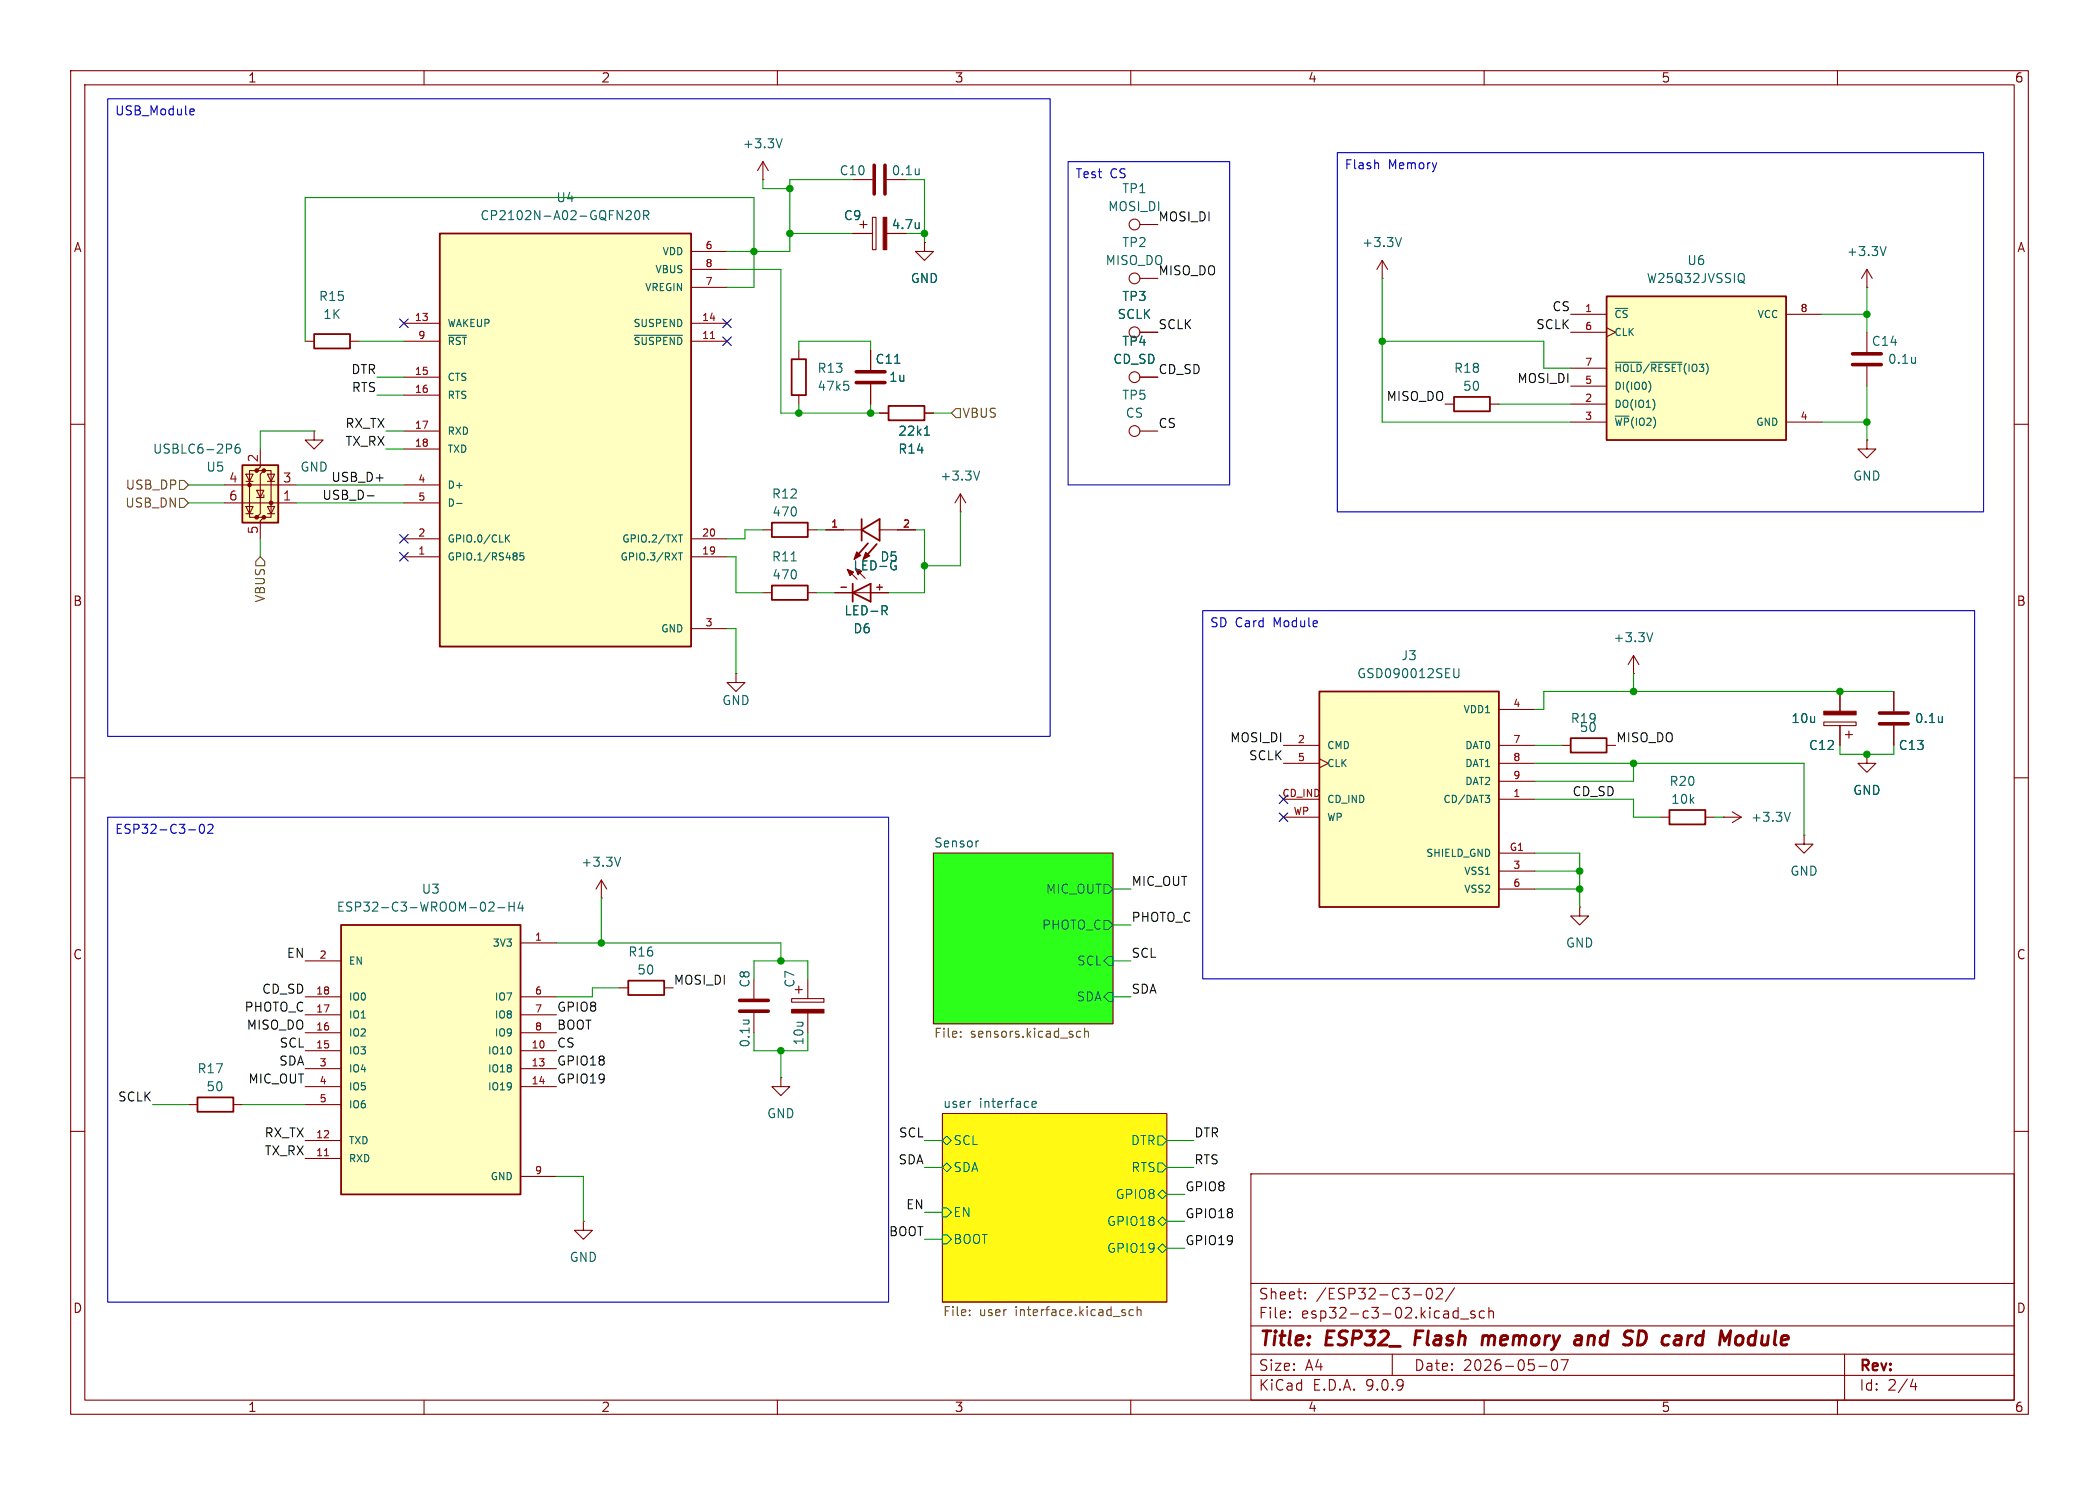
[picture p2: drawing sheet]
<svg xmlns="http://www.w3.org/2000/svg" width="297mm" height="210mm" viewBox="0 0 297 210" stroke-linecap="round" stroke-linejoin="round" font-family="sans-serif">
<g fill="none" stroke="#840000" stroke-width=".15">
<path d="M10 10h277v190h-277zM12 12h273v186h-273zM60 10v2M110 10v2M160 10v2M210 10v2M260 10v2M120.6 33h2.8M120.6 25.4h2.8M121.7 31.8h1M122.2 31.2v1.1M123.4 30.7h.6v4.6h-.6z"/>
<path d="M125.5 33h2.8M125.5 25.4h2.8M130.8 34.3v1.3h-1.3l1.3 1.2 1.3-1.2h-1.3M130.8 34.3h.1M161.3 39.4h2.5M161.3 31.8h2.5M195.6 39.4h.1M195.6 36.8l-.8 1.3M195.6 36.8l.7 1.3M195.6 36.8v2.6M264.2 38.1v2.5M264.2 38.1l-.8 1.3"/>
<path d="M264.2 38.1l.7 1.3M43.2 48.3h1.2M49.5 48.3h1.3M113 49.5v1.3M113 55.9v1.3M123.2 49.5v2.8M123.2 54.4v2.8M124.5 58.4h1.2M130.8 58.4h1.3M161.3 53.3h2.5M161.3 47h2.5M204.5 57.2h1.2"/>
<path d="M210.8 57.2h1.3M264.2 40.6h.1M264.2 47v2.8M264.2 51.8v2.8M10 60h2M116.8 74.9h5.1M124.5 74.9h5M135.9 72.4h.1M135.9 69.9l-.8 1.2M135.9 69.9l.8 1.2M135.9 69.9v2.5M161.3 61h2.5"/>
<path d="M264.2 62.2v1.3h1.2l-1.2 1.3-1.3-1.3h1.3M264.2 62.2h.1M285 60h2M260.3 97.8v2.8M268 97.8v2.8M10 110h2M221 105.4h1.2M227.3 105.4h1.3M234.9 115.6h1.3M241.3 115.6h1.3M243.8 115.6h.1M243.8 115.6h2.6"/>
<path d="M245.1 114.8l1.3 .8M246.4 115.6l-1.3 .7M255.3 118.1v1.3h1.2l-1.2 1.3-1.3-1.3h1.3M255.3 118.1h.1M258.1 102.1h4.5v.5h-4.5zM260.3 102.6v2.8M261.1 103.9h1M261.6 103.4v1M264.2 106.7v1.3h1.2l-1.2 1.2-1.3-1.2h1.3M264.2 106.7h.1M268 102.6v2.8M285 110h2"/>
<path d="M85.1 127h.1M85.1 124.5l-.8 1.2M85.1 124.5l.8 1.2M85.1 124.5v2.5M87.6 139.7h1.3M94 139.7h1.2M106.7 138.4v2.8M132.1 120.7h25.4v24.1h-25.4zM106.7 143.3v2.8M133.3 157.5h31.8v26.7h-31.8zM10 160h2M177 166h108v32h-108z"/>
<path d="M285 160h2M60 198v2M110 198v2M160 198v2M177 194.5h108M177 191.5h108M177 187.5h108M177 181.5h108M182.5 186.3h.1l-.1 .1M182.5 186.3v.1M182.5 185.5v.1M182.5 185.5h.1l-.1 .1"/>
<path d="M184.7 183.6v.1M184.7 183.6h-.1l.1 .1M184.7 182.8v.1M184.7 182.8h-.1l.1 .1M197 191.5v3M200 183.1h1.2M202 182.3a.36 .36 0 0 1 .3-.1 .36 .36 0 0 1 .3 .3 .77 .77 0 0 1-.4 1.2 .91 .91 0 0 1-.2-1.4zM203.2 182.3l.3-.1 .5 .1a.41 .41 0 0 1 0 .5l-.8 .9h.9M205.8 182.1l-1.3 2M205.9 185.4l.4 .1M206.3 184.9v1.5M206.3 186.3l-.4 .1"/>
<path d="M206.7 186.5h1.1M208.7 185.5l-.4-.1-.2 .2 .1 .2 .5 .2v.1v.2l-.2 .1-.4-.1M210 198v2M210 185.5l-.4-.1-.3 .3v.4l.2 .2 .1 .1 .4-.1M210.7 185.5a.37 .37 0 0 1 .6 .1v.8M210.7 184.9v1.5M217.7 193.2h1.2M219.7 192.4a1.02 1.02 0 0 0 .2 1.4h.1a.91 .91 0 0 0 .2-1.4M221.9 192.3l-.7 1.5M260 198v2M261 191.5v6.5M270.7 195l-.4 1.1h.9"/>
<path d="M271 195.6v1"/>
<circle cx="160.5" cy="39.4" r=".76"/>
<circle cx="160.5" cy="31.7" r=".76"/>
<circle cx="160.5" cy="53.3" r=".76"/>
<circle cx="160.5" cy="47" r=".76"/>
<circle cx="160.5" cy="61" r=".76"/>
</g>
<path d="M200.4 188.2l-.2 2M209.8 188.9l-.1 1.3M210.6 189a.57 .57 0 0 0-.8 .1M210.7 189.2l-.2 1M223.2 188.9l.5 .1 .1 .2-.1 1M223.7 190.1l-.7 .1M223.8 189.4h-.7M232.4 188.2h-.5l-.2 2 .8-.1M246.3 188.9l.2 .1 .2 .3-.1 .5-.2 .3M247.4 189.3l-.1 .5 .1 .2" fill="none" stroke="#840000" stroke-width=".4"/>
<path d="M132.1 120.7h25.4v24.1h-25.4z" fill="#2bff1a" stroke="#2bff1a" stroke-width=".14"/>
<path d="M133.3 157.5h31.8v26.7h-31.8z" fill="#fff913" stroke="#fff913" stroke-width=".14"/>
<g fill="none" stroke="#006464" stroke-width=".15">
<path d="M130.1 23.9v.8M130.1 31.5v.8M130.1 32.2l-.1 .1M130.1 24.6h-.1M198.3 33.6l-.4 1.3M266.9 34.9l-.4 1.2M119.4 53.9h.6M119.9 54.4l.2 .2v.3l-.2 .3M126.6 51.4h.7M271 50.5v.9M271 51.3h.1M130.8 61.5h.7"/>
<path d="M131 60.5l.2-.2v1.2M138.6 66.6l-.4 1.3M126.8 80v.5l-.4 .1M138.5 118.9l-.3 .1M253.3 114.9l-.4 1.2M274.8 101.3v.9M274.8 102.1h.1M87.8 121.2l-.4 1.3M156.2 125.1h.6l.7 .6-.7 .7h-.6zM156.2 130.2h.6l.7 .6-.7 .6h-.6zM156.8 135.3h.7v1.2h-.7l-.6-.6zM105.1 144.3h.9"/>
<path d="M105.9 144.3h.1M146 156.2l.6-.1v-.3h-.4l-.2 .1 .1 .6h.5M156.8 140.3h.7v1.3h-.7l-.6-.6zM133.3 174.6h.7l.6 .7-.6 .6h-.7zM133.3 170.8h.7l.6 .7-.6 .6h-.7zM133.3 161.3l.7-.6 .6 .6-.6 .6zM133.3 165.1l.7-.6 .6 .6-.6 .6zM163.8 160.7h.7l.6 .6-.6 .6h-.7zM163.8 168.9l.7-.6 .6 .6-.6 .6zM163.8 172.7l.7-.6 .6 .6-.6 .7zM163.8 176.5l.7-.6 .6 .6-.6 .7zM163.8 164.5h.7l.6 .6-.6 .6h-.7z"/>
</g>
<path d="M135.9 146.6v.1M135.9 145.9v.1M152.3 146.4l.3 .3 .3-.1M152.9 145.9l-.3-.1-.3 .3M153.5 146l.1-.2 .4 .1v.8M153.5 145.4v1.3M137.2 185.9v.2M137.2 185.3v.1M160.4 185.3l-.4-.1-.2 .3v.3l.1 .2h.5M160.9 185.3l.2-.1 .3 .1 .1 .8M160.9 184.8v1.3" fill="none" stroke="#725600" stroke-width=".15"/>
<path d="M44.4 47.2h5.1v2.1h-5.1zM112 50.8h2v5.1h-2zM125.7 57.4h5.1v2h-5.1zM205.7 56.1h5.1v2.1h-5.1zM121.9 74.9l2.6-1.5v3.1zM121.9 73.4v3.1M122.8 76.8l-1.8 2.1M124.1 76.9l-1.8 2.1M222.2 104.4h5.1v2h-5.1zM236.2 114.6h5.1v2h-5.1zM88.9 138.7h5.1v2h-5.1z" fill="none" stroke="#840000" stroke-width=".25"/>
<path d="M123.7 23.4v4M125.2 23.4v4M121.2 54.1h4M121.2 52.6h4M262.1 50h4.1M262.1 51.6h4.1M265.9 102.4h4.1M265.9 100.8h4.1M104.6 141.5h4.1M104.6 143h4.1" fill="none" stroke="#840000" stroke-width=".51"/>
<g fill="#840000" stroke="#840000" stroke-width=".15">
<path d="M258.1 100.6h4.5v.5h-4.5z"/>
<path d="M125 30.7h.5v4.6h-.5z"/>
<path d="M122.5 78.1l.6 .5-1 .5z"/>
<path d="M121.2 78l.6 .5-1 .6z"/>
</g>
<path d="M227.3 41.9h25.4v20.3h-25.4z" fill="#ffffc2"/>
<path d="M227.3 41.9h25.4v20.3h-25.4zM27.9 155.2h5.1v2h-5.1z" fill="none" stroke="#840000" stroke-width=".25"/>
<g fill="none" stroke="#840000" stroke-width=".15">
<path d="M222.2 44.5h5.1M222.2 47h5.1M222.2 52.1h5.1M222.2 54.6h5.1M222.2 57.2h5.1M222.2 59.7h5.1M227.3 46.4l1.3 .6-1.3 .6M252.7 44.5h5.1M252.7 59.7h5.1M112.5 140h1M113 139.4v1.1M114.3 138.4v2.8"/>
<path d="M26.7 156.2h1.2M33 156.2h1.3M110.5 152.4v1.3h1.3l-1.3 1.2-1.3-1.2h1.3M110.5 152.4h.1M112 141.2h4.6v.5h-4.6zM114.3 143.3v2.8M82.5 172.7v1.3h1.3l-1.3 1.3-1.2-1.3h1.2M82.5 172.7h.1"/>
</g>
<path d="M246.6 38.7a.9 .9 0 0 1 0 1.2l.3 .2M228.5 43.6h1.8M228.5 51.2h3.8M228.5 58.9h2M233.3 54a1.19 1.19 0 0 1 0 1.4M233.6 51.2h4.4M234.1 56.7l.1 .4-.1 .6" fill="none" stroke="#006464" stroke-width=".15"/>
<path d="M112 142.7h4.6v.6h-4.6z" fill="#840000" stroke="#840000" stroke-width=".15"/>
<path d="M48.3 130.8h25.4v38.1h-25.4z" fill="#ffffc2"/>
<path d="M48.3 130.8h25.4v38.1h-25.4z" fill="none" stroke="#840000" stroke-width=".25"/>
<g fill="none" stroke="#840000" stroke-width=".15">
<path d="M43.2 135.9h5.1M73.7 133.4h5M43.2 141h5.1M43.2 143.5h5.1M43.2 146.1h5.1M43.2 148.6h5.1M43.2 151.1h5.1M43.2 153.7h5.1M43.2 156.2h5.1M73.7 141h5M73.7 143.5h5M73.7 146.1h5"/>
<path d="M73.7 148.6h5M73.7 151.1h5M73.7 153.7h5M43.2 161.3h5.1M43.2 163.8h5.1M73.7 166.4h5"/>
</g>
<path d="M45.9 163.4h.6" fill="none" stroke="#a90000" stroke-width=".15"/>
<path d="M69.4 127.6h.4l.1 .3-.1 .2-.7 .7h.8M70.5 128.4h.9M72 127.6v1.2M72 128.2h.8M72.8 127.6v1.2M73.6 127.5l-.3 .9h.8M73.9 128v.8" fill="none" stroke="#006464" stroke-width=".15"/>
<path d="M34.3 65.8h5.1v8.1h-5.1z" fill="#ffffc2"/>
<g fill="#840000" stroke="#840000" stroke-width=".14">
<circle cx="38.4" cy="71.1" r=".25"/>
<circle cx="37.3" cy="73.2" r=".25"/>
<circle cx="37.3" cy="66.5" r=".25"/>
<circle cx="36.3" cy="73.2" r=".25"/>
<circle cx="36.3" cy="66.5" r=".25"/>
<circle cx="35.3" cy="68.6" r=".25"/>
</g>
<g fill="none" stroke="#840000" stroke-width=".15">
<path d="M107.9 25.4h.1M107.9 22.9l.8 1.2M107.9 22.9l-.7 1.2M107.9 22.9v2.5M31.7 71.1h10.2M31.7 68.6h10.2M34.8 71.6h1l-.5 1zM34.8 67.1h1l-.5 1zM34.8 68.1h1M34.8 72.6h1M36.3 69.3h1l-.5 1.1zM36.3 66.5h-1v6.7h1"/>
<path d="M36.8 63.5v2.5l-.5 .5h1l-.5 .6v5.5l-.5 .6h1l-.5 .5v2.5M37.3 70v.4h-1M37.3 66.5h1.1v6.7h-1.1M37.8 71.6h1.1l-.5 1zM37.8 67.1h1.1l-.5 1zM37.8 68.1h1.1M37.8 72.6h1.1"/>
</g>
<path d="M34.3 65.8h5.1v8.1h-5.1z" fill="none" stroke="#840000" stroke-width=".25"/>
<path d="M110.7 19.6l-.5 1.3M32.7 62.9l.1 .2-.1 .3M33.9 62.8a.5 .5 0 0 0-.6 .6v.4l.1 .2 .3 .1 .2-.1 .1-.5-.1-.1-.4-.1-.2 .2" fill="none" stroke="#006464" stroke-width=".15"/>
<path d="M62.2 33h35.6v58.4h-35.6z" fill="#ffffc2"/>
<path d="M62.2 33h35.6v58.4h-35.6zM120.6 82.6v2.5M120.6 83.8l2.6-1.2v2.5z" fill="none" stroke="#840000" stroke-width=".25"/>
<g fill="none" stroke="#840000" stroke-width=".15">
<path d="M97.8 35.6h5.1M97.8 38.1h5.1M57.1 45.7h5.1M57.1 48.3h5.1M57.1 53.3h5.1M57.1 55.9h5.1M97.8 45.7h5.1M97.8 48.3h5.1M97.8 40.6h5.1M44.4 61v1.2h1.3l-1.3 1.3-1.2-1.3h1.2M44.4 61h.1M57.1 61h5.1"/>
<path d="M57.1 63.5h5.1M57.1 68.6h5.1M57.1 71.1h5.1M57.1 76.2h5.1M57.1 78.7h5.1M97.8 76.2h5.1M97.8 78.7h5.1M97.8 88.9h5.1M104.1 95.3v1.2h1.3l-1.3 1.3-1.2-1.3h1.2M104.1 95.3h.1M118.1 83.8h7.6M119.9 80.5l1.4 1.4"/>
<path d="M121 80.4l1.4 1.4M223.5 128.3v1.2h1.3l-1.3 1.3-1.3-1.3h1.3M223.5 128.3h.1"/>
</g>
<g fill="none" stroke="#006464" stroke-width=".15">
<path d="M88.7 29.9l.4-.1 .2 .1v.3v.1l-.8 .8h.8M90 29.9l.1-.1a.69 .69 0 0 1 .3 1.1l-.2 .2a.69 .69 0 0 1-.3-1.2zM91.1 30.5l.6-.1 .1-.2-.1-.3-.1-.1h-.5v1.3M91.4 30.5l.4 .6M63.4 47.4h2.6M89.8 47.4h6.8M64.6 71.2h.8M71.7 76.1l.4 .6M72.1 75.6l-.6 .6M73.1 78.3v.2M73.1 78.7v.4M74.1 78.2h-.5v.5l.1-.1h.3l.1 .2v.3l-.2 .1-.3-.1"/>
<path d="M96 78.2h.6M96 75.6h.6M96.3 75.6v1.1M96.3 78.2v1M124.8 85.7h.5l.2 .2-.1 .4h-.6M125.1 86.3l.4 .6"/>
</g>
<path d="M100.5 47.9h.6M119 83h.8" fill="none" stroke="#a90000" stroke-width=".15"/>
<path d="M119.9 80.5l.9 .4-.5 .5z" fill="#840000" stroke="#840000" stroke-width=".15"/>
<path d="M186.7 97.8h25.4v30.5h-25.4z" fill="#ffffc2"/>
<path d="M109.2 73.9h5.1v2h-5.1zM109.2 82.8h5.1v2h-5.1zM186.7 97.8h25.4v30.5h-25.4z" fill="none" stroke="#840000" stroke-width=".25"/>
<g fill="none" stroke="#840000" stroke-width=".15">
<path d="M120.6 33h2.8M125.5 33h2.8M130.8 34.3h.1M123.2 49.5v2.8M123.2 54.4v2.8M124.5 58.4h1.2M130.8 58.4h1.3M161.3 53.3h2.5M161.3 47h2.5M107.9 74.9h1.3M114.3 74.9h1.3M116.8 74.9h2.6"/>
<path d="M127 74.9h2.5M107.9 83.8h1.3M114.3 83.8h1.3M118.1 83.8h2.5M123.2 83.8h2.5M231.1 95.3h.1M231.1 92.7l-.7 1.3M231.1 92.7l.8 1.3M231.1 92.7v2.6M260.3 97.8v2.8M268 97.8v2.8M181.6 105.4h5.1"/>
<path d="M181.6 108h5.1M181.6 113h5.1M181.6 115.6h5.1M186.7 107.3l1.3 .7-1.3 .6M212.1 105.4h5.1M212.1 108h5.1M212.1 113h5.1M212.1 100.3h5.1M212.1 110.5h5.1M260.3 102.6v2.8M264.2 106.7h.1M268 102.6v2.8"/>
<path d="M212.1 120.7h5.1M212.1 123.2h5.1M212.1 125.7h5.1"/>
</g>
<g fill="none" stroke="#006464" stroke-width=".15">
<path d="M130.1 31.5v.8M130.1 32.2l-.1 .1M126.6 51.4h.7M112 79.3h.7M130.8 61.5h.7M131 60.5l.2-.2v1.2M124.8 85.7h.5l.2 .2-.1 .4h-.6M125.1 86.3l.4 .6M126.8 80v.5l-.4 .1M206.4 94.6v1.1l-.2 .1-.4-.1M233.9 89.5l-.5 1.2M210.2 112.5h.6l-.4 .4"/>
<path d="M210.6 112.9l.2 .2v.2l-.2 .2M274.8 101.3v.9M274.8 102.1h.1"/>
</g>
<path d="M134.6 58.4l.7-.6h.6v1.3h-.6zM25.4 67.9h.6l.7 .7-.7 .6h-.6zM25.4 70.5h.6l.7 .6-.7 .7h-.6zM36.2 79.4l.6-.7 .7 .7v.6h-1.3z" fill="none" stroke="#725600" stroke-width=".15"/>
<path d="M52 70.1h.9" fill="none" stroke="#0f0f0f" stroke-width=".15"/>
<g fill="none" stroke="#009600" stroke-width=".15">
<path d="M102.9 38.1h7.6v20.3h14M107.9 25.4v1.3h3.9M111.8 33h8.8M120.6 25.4h-8.8v10.2h-8.9M128.3 33h2.5M128.3 25.4h2.5v8.9M195.6 39.4v20.3h26.6M50.8 48.3h6.3M53.3 55.9h3.8M53.3 53.3h3.8M102.9 40.6h3.8v-12.7h-63.5v20.4M113 49.5v-1.2h10.2v1.2"/>
<path d="M113 57.2v1.2M123.2 57.2v1.2M132.1 58.4h2.5M195.6 48.3h22.8v3.8h3.8M212.1 57.2h10.1M257.8 59.7h6.4M257.8 44.5h6.4M264.2 40.6v6.4M264.2 54.6v7.6M26.7 68.6h5M26.7 71.1h5M36.8 76.2v2.5"/>
<path d="M41.9 68.6h15.2M41.9 71.1h15.2M44.4 61h-7.6v2.5M54.6 61h2.5M54.6 63.5h2.5M102.9 78.7h1.2v5.1h3.8M107.9 74.9h-2.5v1.3h-2.5M115.6 74.9h1.2M129.5 74.9h1.3v8.9h-5.1M135.9 72.4v7.6h-5.1M102.9 88.9h1.2v6.4M115.6 83.8h2.5"/>
<path d="M231.1 95.3v2.5M268 97.8h-49.6v2.5h-1.2M217.2 108h38.1v10.1M217.2 113h13.9v2.6h3.8M217.2 105.4h3.8M231.1 108v2.5h-13.9M242.6 115.6h1.2M260.3 105.4v1.3h7.7v-1.3M78.7 133.4h31.8v2.5M85.1 127v6.4M87.6 139.7h-3.8v1.3h-5.1M106.7 138.4v-2.5h7.6v2.5"/>
<path d="M157.5 125.7h2.5M157.5 135.9h2.5M157.5 130.8h2.5M217.2 120.7h6.3v7.6M217.2 125.7h6.3M217.2 123.2h6.3M21.6 156.2h5.1M34.3 156.2h8.9M110.5 148.6v3.8M114.3 146.1v2.5h-7.6M157.5 141h2.5M78.7 166.4h3.8v6.3"/>
<path d="M130.8 165.1h2.5M130.8 175.3h2.5M130.8 171.5h2.5M130.8 161.3h2.5M165.1 165.1h3.8M165.1 161.3h3.8M165.1 168.9h2.5M165.1 172.7h2.5M165.1 176.5h2.5"/>
</g>
<g fill="none" stroke="#000084" stroke-width=".15">
<path d="M56.5 45.1l1.3 1.2M57.8 45.1l-1.3 1.2M102.3 47.7l1.2 1.2M102.3 45.1l1.2 1.2M103.5 47.7l-1.2 1.2M103.5 45.1l-1.2 1.2M56.5 78.1l1.3 1.2M56.5 75.6l1.3 1.2M57.8 78.1l-1.3 1.2M57.8 75.6l-1.3 1.2M181 112.4l1.2 1.2M181 115l1.2 1.2"/>
<path d="M182.2 112.4l-1.2 1.2M182.2 115l-1.2 1.2"/>
</g>
<path d="M15.2 14h133.4v90.1h-133.4zM27.1 15.4l.3 .1 .1 .2-.6 .1M27.4 16.2h-.3M151.1 22.9h22.9v45.7h-22.9zM189.2 21.6h91.5v50.8h-91.5zM195 23.1l.1 .8M170.2 86.4h109.2v52h-109.2zM15.2 115.6h110.5v68.6h-110.5zM26.7 117.4h1M28.4 116.6h.1a.69 .69 0 0 1 .3 1.1l-.2 .1a.69 .69 0 0 1-.3-1.1zM29.4 116.7l.2-.1h.3l.2 .1v.2v.2l-.7 .7h.7" fill="none" stroke="#0000c2" stroke-width=".15"/>
<path d="M119 83h.8" fill="none" stroke="#a90000" stroke-width=".15"/>
<g fill="#009600" stroke="#009600" stroke-width=".15">
<circle cx="195.6" cy="48.3" r=".46"/>
<circle cx="106.7" cy="35.6" r=".46"/>
<circle cx="111.8" cy="33" r=".46"/>
<circle cx="130.8" cy="33" r=".46"/>
<circle cx="111.8" cy="26.7" r=".46"/>
<circle cx="130.8" cy="80" r=".46"/>
<circle cx="113" cy="58.4" r=".46"/>
<circle cx="260.3" cy="97.8" r=".46"/>
<circle cx="264.2" cy="106.7" r=".46"/>
<circle cx="223.5" cy="125.7" r=".46"/>
<circle cx="223.5" cy="123.2" r=".46"/>
<circle cx="110.5" cy="135.9" r=".46"/>
<circle cx="123.2" cy="58.4" r=".46"/>
<circle cx="85.1" cy="133.4" r=".46"/>
<circle cx="110.5" cy="148.6" r=".46"/>
<circle cx="264.2" cy="44.5" r=".46"/>
<circle cx="264.2" cy="59.7" r=".46"/>
<circle cx="231.1" cy="97.8" r=".46"/>
<circle cx="231.1" cy="108" r=".46"/>
</g>
<g font-size="2.8" fill="#840000">
<text x="178" y="190.9">Title:</text>
<text x="187.7" y="190.9">ESP32_</text>
<text x="201" y="190.9">Flash</text>
<text x="211.4" y="190.9">memory</text>
<text x="225.3" y="190.9">and</text>
<text x="233" y="190.9">SD</text>
<text x="239.3" y="190.9">card</text>
<text x="248.2" y="190.9">Module</text>
</g>
<g font-size="2.1" fill="#840000">
<text x="178" y="184">Sheet:</text>
<text x="186.2" y="184">/ESP32-C3-02/</text>
<text x="178" y="186.7">File:</text>
<text x="184.1" y="186.7">esp32-c3-02.kicad_sch</text>
<text x="178" y="196.9">KiCad</text>
<text x="178" y="194.1">Size:</text>
<text x="184.7" y="194.1">A4</text>
<text x="185.7" y="196.9">E.D.A.</text>
<text x="193.3" y="196.9">9.0.9</text>
<text x="200" y="194.1">Date:</text>
<text x="207" y="194.1">2026-05-07</text>
<text x="263" y="194.3">Rev:</text>
<text x="263" y="196.9">Id:</text>
<text x="267.1" y="196.9">2/4</text>
</g>
<g font-size="1.8" fill="#840000">
<text x="35" y="11.9">1</text>
<text x="85" y="11.9">2</text>
<text x="135" y="11.9">3</text>
<text x="185" y="11.9">4</text>
<text x="235" y="11.9">5</text>
<text x="285" y="11.9">6</text>
<text x="10.3" y="35.9">A</text>
<text x="285.3" y="35.9">A</text>
<text x="10.3" y="85.9">B</text>
<text x="285.3" y="85.9">B</text>
<text x="10.3" y="135.9">C</text>
<text x="285.3" y="135.9">C</text>
<text x="10.3" y="185.9">D</text>
<text x="285.3" y="185.9">D</text>
<text x="35" y="199.9">1</text>
<text x="85" y="199.9">2</text>
<text x="135" y="199.9">3</text>
<text x="185" y="199.9">4</text>
<text x="235" y="199.9">5</text>
<text x="285" y="199.9">6</text>
</g>
<g font-size="1.8" fill="#0000c2">
<text x="16.2" y="16.6">USB_Module</text>
<text x="152.1" y="25.5">Test</text>
<text x="157.1" y="25.5">CS</text>
<text x="190.2" y="24.3">Flash</text>
<text x="196.4" y="24.3">Memory</text>
<text x="171.1" y="89">SD Card</text>
<text x="180.3" y="89">Module</text>
<text x="16.2" y="118.2">ESP32-C3-02</text>
</g>
<g font-size="1.8" fill="#006464">
<text x="105" y="21.2">+3.3V</text>
<text x="78.6" y="28.8">U4</text>
<text x="118.7" y="25">C10</text>
<text x="126.1" y="25">0.1u</text>
<text x="158.7" y="27.5">TP1</text>
<text x="67.9" y="31.3">CP2102N-A02-GQFN20R</text>
<text x="119.3" y="31.3">C9</text>
<text x="126.1" y="32.6">4.7u</text>
<text x="156.7" y="30.1">MOSI_DI</text>
<text x="158.7" y="35.2">TP2</text>
<text x="192.6" y="35.2">+3.3V</text>
<text x="128.8" y="40.2">GND</text>
<text x="232.9" y="40.2">W25Q32JVSSIQ</text>
<text x="238.7" y="37.7">U6</text>
<text x="261.2" y="36.4">+3.3V</text>
<text x="45" y="42.8">R15</text>
<text x="45.6" y="45.3">1K</text>
<text x="158" y="45.3">SCLK</text>
<text x="158.7" y="42.8">TP3</text>
<text x="115.6" y="52.9">R13</text>
<text x="123.8" y="51.7">C11</text>
<text x="157.4" y="51.7">CD_SD</text>
<text x="158.7" y="49.1">TP4</text>
<text x="205.6" y="52.9">R18</text>
<text x="264.8" y="49.1">C14</text>
<text x="267.1" y="51.7">0.1u</text>
<text x="115.6" y="55.5">47k5</text>
<text x="125.7" y="54.2">1u</text>
<text x="158.7" y="56.7">TP5</text>
<text x="159.2" y="59.3">CS</text>
<text x="206.9" y="55.5">50</text>
<text x="21.5" y="64.4">USBLC6-2P6</text>
<text x="127" y="64.4">R14</text>
<text x="127" y="61.8">22k1</text>
<text x="29.1" y="66.9">U5</text>
<text x="42.4" y="66.9">GND</text>
<text x="109.1" y="70.7">R12</text>
<text x="132.9" y="68.2">+3.3V</text>
<text x="262.1" y="68.2">GND</text>
<text x="109.2" y="73.3">470</text>
<text x="109.1" y="79.6">R11</text>
<text x="109.2" y="82.1">470</text>
<text x="120.7" y="80.9">LED-G</text>
<text x="124.5" y="79.6">D5</text>
<text x="119.4" y="87.2">LED-R</text>
<text x="120.7" y="89.8">D6</text>
<text x="198.2" y="93.6">J3</text>
<text x="228.2" y="91">+3.3V</text>
<text x="102.1" y="99.9">GND</text>
<text x="191.9" y="96.1">GSD090012SEU</text>
<text x="222.2" y="102.5">R19</text>
<text x="223.4" y="103.7">50</text>
<text x="253.4" y="102.5">10u</text>
<text x="255.9" y="106.3">C12</text>
<text x="268.6" y="106.3">C13</text>
<text x="270.9" y="102.5">0.1u</text>
<text x="236.1" y="111.4">R20</text>
<text x="236.4" y="113.9">10k</text>
<text x="262.1" y="112.6">GND</text>
<text x="132.1" y="119.9">Sensor</text>
<text x="247.7" y="116.4">+3.3V</text>
<text x="82.1" y="122.8">+3.3V</text>
<text x="253.2" y="124.1">GND</text>
<text x="47.6" y="129.1">ESP32-C3-WROOM-02-H4</text>
<text x="59.6" y="126.6">U3</text>
<text x="147.3" y="131.7">PHOTO_C</text>
<text x="147.9" y="126.6">MIC_OUT</text>
<text x="88.8" y="135.5">R16</text>
<text x="152.3" y="136.8">SCL</text>
<text x="221.5" y="134.2">GND</text>
<text x="90.1" y="138">50</text>
<text x="106.3" y="139.8" transform="rotate(-90 106.3 139.8)">C8</text>
<text x="112.6" y="139.8" transform="rotate(-90 112.6 139.8)">C7</text>
<text x="152.2" y="141.8">SDA</text>
<text x="113.9" y="147.9" transform="rotate(-90 113.9 147.9)">10u</text>
<text x="27.8" y="152">R17</text>
<text x="29.1" y="154.5">50</text>
<text x="108.5" y="158.3">GND</text>
<text x="133.3" y="156.8">user</text>
<text x="138.6" y="156.8">interface</text>
<text x="134.8" y="162.2">SCL</text>
<text x="134.8" y="166">SDA</text>
<text x="159.9" y="162.2">DTR</text>
<text x="160" y="166">RTS</text>
<text x="134.8" y="172.3">EN</text>
<text x="156.5" y="173.6">GPIO18</text>
<text x="157.8" y="169.8">GPIO8</text>
<text x="80.5" y="178.7">GND</text>
<text x="134.8" y="176.1">BOOT</text>
<text x="156.5" y="177.4">GPIO19</text>
</g>
<g font-size="1.8" fill="#0f0f0f">
<text x="163.8" y="31.4">MOSI_DI</text>
<text x="156.3" y="37.7">MISO_DO</text>
<text x="163.8" y="39">MISO_DO</text>
<text x="163.8" y="46.6">SCLK</text>
<text x="217.3" y="46.6">SCLK</text>
<text x="219.6" y="44.1">CS</text>
<text x="49.6" y="53">DTR</text>
<text x="163.8" y="53">CD_SD</text>
<text x="49.7" y="55.5">RTS</text>
<text x="196.1" y="56.8">MISO_DO</text>
<text x="214.6" y="54.3">MOSI_DI</text>
<text x="48.8" y="60.6">RX_TX</text>
<text x="48.8" y="63.2">TX_RX</text>
<text x="163.8" y="60.6">CS</text>
<text x="45.5" y="70.8">USB_D-</text>
<text x="46.8" y="68.2">USB_D+</text>
<text x="174" y="105.1">MOSI_DI</text>
<text x="176.6" y="107.6">SCLK</text>
<text x="228.6" y="105.1">MISO_DO</text>
<text x="222.4" y="112.7">CD_SD</text>
<text x="160" y="125.4">MIC_OUT</text>
<text x="160" y="130.5">PHOTO_C</text>
<text x="40.5" y="135.5">EN</text>
<text x="160" y="135.5">SCL</text>
<text x="34.5" y="143.2">PHOTO_C</text>
<text x="37" y="140.6">CD_SD</text>
<text x="78.7" y="143.2">GPIO8</text>
<text x="95.2" y="139.4">MOSI_DI</text>
<text x="160" y="140.6">SDA</text>
<text x="34.8" y="145.7">MISO_DO</text>
<text x="39.5" y="148.2">SCL</text>
<text x="78.7" y="148.2">CS</text>
<text x="78.7" y="145.7">BOOT</text>
<text x="16.6" y="155.9">SCLK</text>
<text x="35.1" y="153.3">MIC_OUT</text>
<text x="39.4" y="150.8">SDA</text>
<text x="78.7" y="150.8">GPIO18</text>
<text x="78.7" y="153.3">GPIO19</text>
<text x="37.4" y="160.9">RX_TX</text>
<text x="127.1" y="160.9">SCL</text>
<text x="168.9" y="160.9">DTR</text>
<text x="37.4" y="163.5">TX_RX</text>
<text x="127" y="164.8">SDA</text>
<text x="168.9" y="164.8">RTS</text>
<text x="128.1" y="171.1">EN</text>
<text x="167.6" y="168.6">GPIO8</text>
<text x="167.6" y="172.4">GPIO18</text>
<text x="125.7" y="174.9">BOOT</text>
<text x="167.6" y="176.2">GPIO19</text>
</g>
<g font-size="1.8" fill="#725600">
<text x="136.1" y="59.3">VBUS</text>
<text x="17.6" y="72">USB_DN</text>
<text x="17.7" y="69.4">USB_DP</text>
<text x="37.7" y="85.3" transform="rotate(-90 37.7 85.3)">VBUS</text>
<text x="132.1" y="147.1">File:</text>
<text x="137.3" y="147.1">sensors.kicad_sch</text>
<text x="133.3" y="186.5">File:</text>
<text x="138.6" y="186.5">user</text>
<text x="143.8" y="186.5">interface.kicad_sch</text>
</g>
<g font-size="1.8" fill="#a90000">
<text x="36.6" y="65.5" transform="rotate(-90 36.6 65.5)">2</text>
<text x="32.3" y="70.9">6</text>
<text x="32.3" y="68.3">4</text>
<text x="39.9" y="70.9">1</text>
<text x="39.9" y="68.3">3</text>
<text x="36.6" y="75.6" transform="rotate(-90 36.6 75.6)">5</text>
</g>
<text font-size="1.8" fill="#009600" x="106.3" y="148.2" transform="rotate(-90 106.3 148.2)">0.1u</text>
<g font-size="1.4" fill="#a90000">
<text x="99.7" y="35.3">6</text>
<text x="99.7" y="40.4">7</text>
<text x="99.7" y="37.8">8</text>
<text x="58.6" y="45.5">13</text>
<text x="99.2" y="45.5">14</text>
<text x="224.2" y="44.2">1</text>
<text x="224.2" y="46.7">6</text>
<text x="254.7" y="44.2">8</text>
<text x="58.6" y="53.1">15</text>
<text x="59.1" y="48">9</text>
<text x="99.2" y="48">11</text>
<text x="224.2" y="51.8">7</text>
<text x="58.6" y="55.6">16</text>
<text x="224.2" y="54.4">5</text>
<text x="224.2" y="56.9">2</text>
<text x="224.2" y="59.4">3</text>
<text x="254.7" y="59.4">4</text>
<text x="58.6" y="60.7">17</text>
<text x="58.6" y="63.2">18</text>
<text x="59.1" y="68.3">4</text>
<text x="59.1" y="70.9">5</text>
<text x="59.1" y="75.9">2</text>
<text x="99.2" y="75.9">20</text>
<text x="117.5" y="74.7">1</text>
<text x="127.7" y="74.7">2</text>
<text x="59.1" y="78.5">1</text>
<text x="99.2" y="78.5">19</text>
<text x="123.7" y="83.6">+</text>
<text x="99.7" y="88.6">3</text>
<text x="214" y="100.1">4</text>
<text x="183.5" y="105.2">2</text>
<text x="183.5" y="107.7">5</text>
<text x="214" y="105.2">7</text>
<text x="214" y="107.7">8</text>
<text x="181.3" y="112.8">CD_IND</text>
<text x="214" y="110.2">9</text>
<text x="214" y="112.8">1</text>
<text x="182.9" y="115.3">WP</text>
<text x="213.5" y="120.4">G1</text>
<text x="214" y="122.9">3</text>
<text x="214" y="125.5">6</text>
<text x="45.1" y="135.6">2</text>
<text x="75.6" y="133.1">1</text>
<text x="44.6" y="140.7">18</text>
<text x="44.6" y="143.3">17</text>
<text x="75.6" y="140.7">6</text>
<text x="75.6" y="143.3">7</text>
<text x="44.6" y="145.8">16</text>
<text x="44.6" y="148.3">15</text>
<text x="75.1" y="148.3">10</text>
<text x="75.6" y="145.8">8</text>
<text x="45.1" y="150.9">3</text>
<text x="45.1" y="153.4">4</text>
<text x="45.1" y="156">5</text>
<text x="75.1" y="150.9">13</text>
<text x="75.1" y="153.4">14</text>
<text x="44.6" y="161">12</text>
<text x="44.6" y="163.6">11</text>
<text x="75.6" y="166.1">9</text>
</g>
<g font-size="1.4" fill="#006464">
<text x="91.1" y="41.4">VREGIN</text>
<text x="92.6" y="38.8">VBUS</text>
<text x="93.6" y="36.3">VDD</text>
<text x="63.2" y="46.5">WAKEUP</text>
<text x="89.5" y="46.5">SUSPEND</text>
<text x="228.3" y="45.2">~{CS}</text>
<text x="228.3" y="47.7">CLK</text>
<text x="248.6" y="45.2">VCC</text>
<text x="63.2" y="49">~{RST}</text>
<text x="89.5" y="49">~{SUSPEND}</text>
<text x="228.3" y="52.8">~{HOLD}/~{RESET}(IO3)</text>
<text x="63.2" y="54.1">CTS</text>
<text x="63.2" y="56.6">RTS</text>
<text x="228.3" y="55.3">DI(IO0)</text>
<text x="228.3" y="57.9">DO(IO1)</text>
<text x="63.2" y="61.7">RXD</text>
<text x="63.2" y="64.2">TXD</text>
<text x="228.3" y="60.4">~{WP}(IO2)</text>
<text x="248.4" y="60.4">GND</text>
<text x="63.2" y="69.3">D+</text>
<text x="63.2" y="71.9">D-</text>
<text x="63.2" y="76.9">GPIO.0/CLK</text>
<text x="87.9" y="76.9">GPIO.2/TXT</text>
<text x="63.2" y="79.5">GPIO.1/RS485</text>
<text x="87.7" y="79.5">GPIO.3/RXT</text>
<text x="93.4" y="89.6">GND</text>
<text x="206.9" y="101.1">VDD1</text>
<text x="187.7" y="106.1">CMD</text>
<text x="207.2" y="106.1">DAT0</text>
<text x="187.7" y="108.7">CLK</text>
<text x="187.7" y="113.8">CD_IND</text>
<text x="204.1" y="113.8">CD/DAT3</text>
<text x="207.2" y="108.7">DAT1</text>
<text x="207.2" y="111.2">DAT2</text>
<text x="187.7" y="116.3">WP</text>
<text x="201.7" y="121.4">SHIELD_GND</text>
<text x="207" y="123.9">VSS1</text>
<text x="207" y="126.5">VSS2</text>
<text x="49.3" y="136.6">EN</text>
<text x="69.6" y="134.1">3V3</text>
<text x="49.3" y="141.7">IO0</text>
<text x="69.9" y="141.7">IO7</text>
<text x="49.3" y="144.2">IO1</text>
<text x="49.3" y="146.8">IO2</text>
<text x="49.3" y="149.3">IO3</text>
<text x="68.9" y="149.3">IO10</text>
<text x="69.9" y="144.2">IO8</text>
<text x="69.9" y="146.8">IO9</text>
<text x="49.3" y="151.9">IO4</text>
<text x="49.3" y="154.4">IO5</text>
<text x="68.9" y="151.9">IO18</text>
<text x="68.9" y="154.4">IO19</text>
<text x="49.3" y="156.9">IO6</text>
<text x="49.3" y="162">TXD</text>
<text x="49.3" y="164.6">RXD</text>
<text x="69.3" y="167.1">GND</text>
</g>
</svg>
